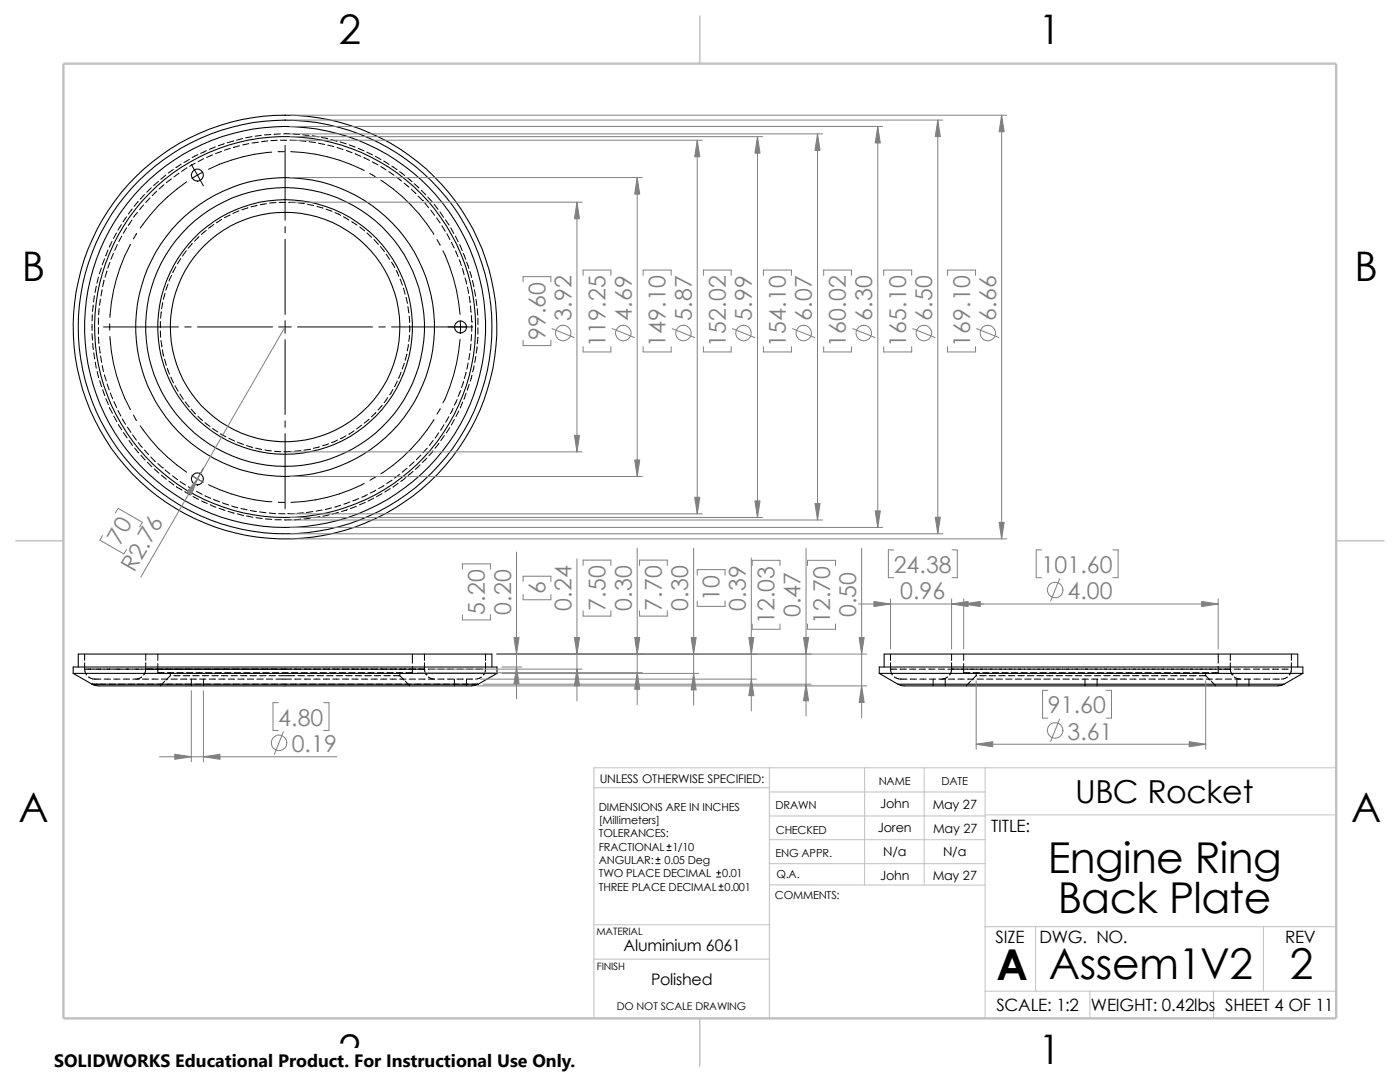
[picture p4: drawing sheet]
<svg xmlns="http://www.w3.org/2000/svg" width="279mm" height="216mm" viewBox="0 0 279 216" stroke-linecap="round" stroke-linejoin="round" font-family="sans-serif">
<g fill="none" stroke="#c0c0c0" stroke-width=".2">
<path d="M118.5 157.2h35M153.5 158h43.1M153.5 153.2v50M172.6 153.2v23.4M184.4 153.2v23.4M196.6 153.2v50M266.7 153.2h-148.2v50M153.5 172.3h43.1M153.5 176.6h43.1M153.5 162.8h43.1M153.5 167.6h43.1M196.6 162.6h70.1"/>
<path d="M118.5 184.5h35.1M118.5 191.4h35M196.6 184.9h70.1M196.6 197.8h70.1M206.7 184.9v12.9M217.5 197.8v5.4M242.2 197.8v5.4M252.1 184.9v12.9"/>
</g>
<path d="M139.7 3.2v9.5M3.1 107.9h9.6M266.7 107.9h9.5M139.7 203.2v9.5" fill="none" stroke="#c0c0c0" stroke-width=".21"/>
<path d="M12.7 12.7h254v190.5h-254z" fill="none" stroke="#c0c0c0" stroke-width=".47"/>
<g fill="none" stroke="#000" stroke-width=".2">
<path d="M28.8 38.8l-.8 1M29.9 39.5l-.8 .9M30.2 37.5l-.9 .9M31.3 38.1l-.9 .9M31.6 36.2l-1 .8M32.7 36.9l-1 .8M33.1 35l-1 .8M34.2 35.7l-1 .7M34.6 33.8l-1 .7M35.7 34.5l-1 .8M36.2 32.8l-1.1 .6M37.3 36.3a34.8 34.8 0 0 0-9.3 9.2"/>
<path d="M37.3 33.5l-1.1 .7M37.8 31.8l-1.1 .6M38.2 32.8l1.2 2.1M38.9 32.6l-1.1 .6M39.4 34.9l-1.1 .7M39.4 34.9l1.2 2.2M39.5 30.9l-1.1 .6M40.5 34.3l-1.1 .6M40.6 31.7l-1.1 .6M41.2 30.1l-1.2 .5M42.4 30.9l-1.2 .5M43 29.3l-1.2 .5"/>
<path d="M44.2 30.2l-1.2 .4M44.7 28.7l-1.1 .4M46 29.6l-1.2 .4M46.6 28.1l-1.3 .4M47.8 29.1l-1.2 .3M48.4 27.6l-1.2 .4M49.7 28.7l-1.3 .2M50.3 27.3l-1.3 .2M51.6 28.4l-1.3 .1M52.2 27l-1.3 .2M53.4 28.1l-1.2 .2M54.1 26.8l-1.3 .1"/>
<path d="M54.2 30.4a34.8 34.8 0 0 0-12.6 3.4M55.3 28l-1.2 .1M55.5 30.3h1.3M56 26.7l-1.3 .1M56 28h1.2M56.6 26.7h1.3M56.9 29v14.9M57.9 28h1.2M58 30.3a34.4 34.4 0 0 1 14.7 3.7M58.5 26.8h1.3M59.8 28.1l1.2 .1M60.4 26.9l1.3 .1"/>
<path d="M61.7 28.3l1.2 .1M62.3 27.1l1.2 .2M63.5 28.6l1.3 .2M64.2 27.4l1.2 .3M65.4 29l1.2 .3M66 27.9l1.3 .3M67.3 29.4l1.2 .4M67.9 28.3l1.2 .4M69.1 30l1.2 .5M69.7 28.9l1.2 .4M70.9 30.7l1.1 .5M71.5 29.6l1.1 .5"/>
<path d="M72.6 31.5l1.1 .5M73.2 30.4l1.1 .5M73.8 34.6l1.1 .7M74.3 32.3l1.1 .6M74.9 31.2l1.1 .6M76 33.2l1 .7M76 35.9a35 35 0 0 1 10.6 10.8M76.6 32.1l1 .7M77.6 34.2l1 .8M78.2 33.1l1 .8M79.1 35.3l1 .8M79.8 34.2l1 .8"/>
<path d="M80.6 36.5l1 .8M81.2 35.4l1 .8M82.1 37.8l.9 .9M82.7 36.7l.9 .8M83.4 39.1l.9 .9M84.1 38l.9 .9M85.4 39.3l.8 1M18.8 59l-.1 1.2M19.2 57.1l-.2 1.3M19.6 55.3l-.3 1.2M20 59.7l-.1 1.2M20.2 53.5l-.4 1.2"/>
<path d="M20.4 57.8l-.2 1.3M20.7 55.9l-.2 1.3M20.9 51.6l-.5 1.2M21.3 54.1l-.3 1.2M21.5 49.9l-.4 1.2M21.9 52.3l-.4 1.2M22.4 48.2l-.6 1.1M22.6 50.5l-.5 1.2M23.2 46.5l-.6 1.1M23.4 48.8l-.5 1.2M24.2 44.8l-.7 1.1M24.3 47.1l-.6 1.1"/>
<path d="M25.3 43.3l-.7 1M25.3 45.5l-.7 1.1M26 48.8a35.8 35.8 0 0 0-4.1 14.5M26.3 43.9l-.7 1.1M26.4 41.7l-.8 1M27.3 46.6l-.7 1.1M27.4 42.4l-.7 .9M27.6 40.2l-.8 1M28.7 40.9l-.8 1M32.9 58.5l-.3 1.2M33.5 56.7l-.4 1.2M34.2 54.9l-.5 1.2"/>
<path d="M35.1 53.2l-.6 1.2M36.1 51.6l-.7 1.1M37.2 50l-.8 1.1M38.4 48.6l-.9 .9M39.7 47.2l-.9 .9M41.1 46l-.9 .8M42.7 44.8l-1.1 .8M44.2 43.8l-1 .6M45.9 42.9l-1.1 .5M47.7 42.1l-1.2 .5M49.4 41.4l-1.1 .5M51.3 41l-1.2 .3"/>
<path d="M53.2 40.6l-1.3 .3M55.1 40.4l-1.3 .1M55.7 40.4h1.3M56.9 45.2v1.3M56.9 47.8v14.9M57.6 40.4h1.3M59.5 40.5l1.2 .1M61.4 40.8l1.2 .2M63.2 41.2l1.3 .3M65.1 41.7l1.2 .5M66.8 42.4l1.2 .6M68.5 43.3l1.1 .6"/>
<path d="M70.2 44.2l1 .7M71.8 45.3l1 .8M73.2 46.5l1 .9M74.6 47.8l.9 .9M75.9 49.2l.8 1M77.1 50.7l.7 1.1M78.1 52.3l.7 1.1M79.1 54l.5 1.1M79.8 55.7l.5 1.2M80.5 57.5l.4 1.2M81 59.3l.3 1.2M84.3 40h.1"/>
<path d="M84.8 40.5l.8 .9M86 42l.7 1M86.7 40.8l.7 1M87.1 43.5l.7 1M87.2 47.8l.6 1.1M87.8 42.3l.7 1M88.2 45l.7 1.1M88.4 50a36.1 36.1 0 0 1 3.4 12.7M88.9 43.9l.7 1M89.2 46.7l.6 1.1M90 45.5l.6 1.1M90.1 48.3l.5 1.2"/>
<path d="M90.9 47.1l.5 1.2M90.9 50.1l.5 1.1M91.7 51.8l.4 1.2M91.7 48.8l.5 1.2M92.3 53.6l.3 1.2M92.5 50.5l.4 1.2M92.8 55.5l.3 1.2M93.1 52.3l.5 1.3M93.3 57.3l.2 1.2M93.6 59.1l.2 1.3M93.8 54.1l.3 1.3M94.3 56l.3 1.2"/>
<path d="M94.7 57.8l.2 1.3M95 59.7l.2 1.3M18.4 64.7v1.3M18.4 66.6l.1 1.3M18.4 62.8v1.3M18.5 68.5l.1 1.3M18.6 60.9l-.1 1.2M18.7 70.4l.2 1.2M19 72.3l.2 1.2M19.4 74.1l.3 1.3M19.6 67.3l.1 1.2M19.6 63.5v1.2"/>
<path d="M19.6 65.4v1.2M19.8 61.6l-.1 1.2M19.8 69.2l.2 1.2M19.9 75.9l.4 1.3M20.1 71l.2 1.3M20.4 72.9l.3 1.3M20.5 77.8l.4 1.2M20.7 65.2h14.9M20.8 74.8l.4 1.2M21.1 79.5l.5 1.2M21.4 76.6l.4 1.2M21.9 64.6v1.3"/>
<path d="M21.9 67.1a35.3 35.3 0 0 0 4.1 14.6M22 78.4l.5 1.2M32 64.1v1.3M32 66v1.3M32.1 67.9l.2 1.3M32.2 62.2l-.2 1.3M32.4 69.8l.3 1.3M32.5 60.4l-.2 1.2M32.9 71.7l.3 1.2M33.4 73.5l.4 1.2M34.1 75.3l.5 1.1M34.9 77l.7 1.1"/>
<path d="M35.9 78.6l.7 1.1M36.9 65.2h1.2M39.4 65.2h15M55.6 65.2h2.5M56.9 64v2.5M56.9 67.8v14.9M59.4 65.2h14.9M75.6 65.2h1.3M77.4 79.3l-.7 1M78.1 65.2h16.3M78.4 77.7l-.6 1.1M79.3 76l-.6 1.2"/>
<path d="M80.1 74.3l-.6 1.1M80.7 72.5l-.4 1.2M81.2 70.7l-.3 1.2M81.4 61.2l.2 1.2M81.5 68.7l-.2 1.3M81.7 63.1v1.2M81.7 66.9l-.1 1.2M81.7 65v1.3M91.2 79.7l-.5 1.2M91.8 67.7a34.8 34.8 0 0 1-3.4 12.7M91.9 64v2.5M91.9 77.9l-.5 1.2"/>
<path d="M92.5 76.1l-.4 1.2M93 78.4l-.4 1.3M93 74.3l-.3 1.2M93.4 72.4l-.2 1.3M93.6 76.7l-.3 1.2M93.8 70.5l-.2 1.3M93.9 61l.1 1.3M94 68.7l-.1 1.2M94.1 62.9v1.3M94.1 66.8l-.1 1.2M94.1 64.2h.1M94.1 64.9v1.2"/>
<path d="M94.2 74.8l-.3 1.3M94.6 73l-.3 1.2M95 71.1l-.3 1.2M95.2 69.2l-.2 1.3M95.2 61.6l.1 1.3M95.4 67.3l-.2 1.3M95.4 63.5v1.3M95.4 65.4v1.3M21.8 81.3l.6 1.2M22.7 83l.6 1.2M22.7 80.2l.6 1.1M23.5 81.9l.6 1.1"/>
<path d="M23.6 84.7l.7 1.1M24.4 83.6l.7 1.1M24.6 86.3l.8 1.1M25.4 85.2l.7 1.1M25.7 87.9l.8 1M26.5 86.8l.7 1M26.6 82.8l.7 1.1M26.9 89.4l.8 1M27.6 88.3l.8 1M28 85a34.1 34.1 0 0 0 9.3 9.2M28.1 90.8l.9 1M28.8 89.8l.9 .9"/>
<path d="M29.4 92.2l.9 .9M30.1 91.2l.9 .9M30.8 93.6l.9 .8M31.5 92.5l.9 .8M32.2 94.8l1 .8M32.4 93.3h.1M32.9 93.8l1 .8M33.7 96l1 .8M34.4 95l1 .7M35.2 97.1l1.1 .7M35.9 96.1l1.1 .7M36.9 98.1l1.1 .7"/>
<path d="M37 80.2l.8 1M37.5 97.1l1.2 .6M38.2 81.7l.8 .9M38.3 94.9l1.1 .6M38.5 99.1l1.1 .6M39.2 98l1.1 .6M39.4 95.5l1.1 .7M39.4 95.5l-1.2 2.2M39.5 83.1l.9 .8M40.2 99.9l1.2 .6M40.6 93.4l-1.2 2.1M40.9 98.9l1.2 .5"/>
<path d="M40.9 84.3l1 .8M41.6 96.7a33.4 33.4 0 0 0 12.7 3.4M42.4 85.5l1.1 .7M42.6 99.7l1.2 .4M44 86.6l1.1 .6M45.7 87.5l1.1 .5M47.4 88.3l1.2 .4M49.2 88.9l1.2 .4M51 89.4l1.2 .3M52.9 89.8l1.2 .2M54.8 90l1.2 .1M56.9 84v1.3"/>
<path d="M56.9 86.5v15M58.1 90.1h-1.4M60 89.9l-1.2 .1M61.9 89.6l-1.2 .2M63.8 89.2l-1.3 .3M65.6 88.6l-1.2 .3M67.4 87.8l-1.2 .5M69 87l-1.1 .5M70.7 86l-1.1 .7M71.6 99.5l-1.2 .4M72.2 84.8l-1 .8M72.7 96.4a33.7 33.7 0 0 1-14.6 3.8"/>
<path d="M73.3 98.7l-1.1 .5M73.7 83.7l-1 .8M74.6 99.4l-1.2 .6M74.9 95.2l-1.1 .6M75 97.8l-1.1 .6M75 82.3l-.9 .9M76.2 98.5l-1.1 .6M76.3 80.9l-.9 .9M76.6 96.9l-1 .6M77.9 97.5l-1.1 .7M78.2 95.8l-1 .7M79.5 96.4l-1.1 .8"/>
<path d="M79.8 94.7l-1.1 .7M81 95.3l-1 .8M81.2 93.4l-.9 .8M82.4 94.1l-1 .8M82.6 92.2l-.9 .8M83.8 92.8l-.9 .8M84 90.8l-.9 .9M85.2 91.4l-.9 .9M85.3 89.4l-.9 .9M86.4 90l-.8 .9M86.4 87.9l-.7 1M86.6 83.7a33.8 33.8 0 0 1-10.6 10.8"/>
<path d="M87.5 86.4l-.7 1M87.6 88.5l-.8 1M87.8 81.5l-.6 1.1M88.6 84.8l-.7 1.1M88.7 86.9l-.7 1M89.6 83.1l-.7 1.1M89.7 85.3l-.6 1.1M90.4 81.4l-.5 1.1M90.7 83.7l-.6 1.1M91.6 82l-.6 1.1M92.3 80.2l-.4 1.2M42 100.7l1.1 .5"/>
<path d="M43.7 101.4l1.2 .5M44.4 100.3l1.2 .5M45.5 102l1.2 .4M46.2 101l1.3 .3M47.4 102.5l1.2 .4M48.1 101.5l1.2 .2M49.2 103l1.3 .2M50 101.9l1.2 .2M51.1 103.3l1.2 .2M51.8 102.2l1.3 .1M53 103.5l1.2 .1M53.7 102.4l1.3 .1"/>
<path d="M54.9 103.7h1.2M55.5 100.2h1.3M55.6 102.5h1.3M56.8 103.7h1.3M57.4 102.5h1.3M60 103.6l-1.2 .1M60.5 102.3l-1.2 .1M61.9 103.4l-1.2 .1M62.4 102.1l-1.2 .2M63.8 103.1l-1.2 .2M64.3 101.8l-1.2 .2M65.7 102.7l-1.3 .3"/>
<path d="M66.2 101.3l-1.3 .3M67.5 102.2l-1.2 .4M68 100.8l-1.2 .4M69.3 101.7l-1.1 .4M69.8 100.2l-1.2 .4M71.1 101l-1.2 .5M72.9 100.2l-1.2 .6M16.9 133.5h67.9M16.9 133.5l.4 1.2M16.9 130.5v1.3M16.9 132.2v1.3M17.7 135.1l.1 .1a3.4 3.4 0 0 0 2.4 .3"/>
<path d="M18.4 136.5h1.2M19.9 136.5h1.2M20.8 135.5h1.3M21.8 136.5h1.2M22.7 135.5h1.3M23.7 136.5h1.2M24.6 135.5h1.3M25.6 136.5h1.2M26.5 135.5h1.3M27.5 136.5h1.2M28.2 135.1l-.3 .2-.8 .2M28.4 135.5h1.3"/>
<path d="M29.1 132.2a3.4 3.4 0 0 1-.4 2.4v.1M29.1 130.5v1.3M29.4 136.5h1.2M30.3 135.5h1.3M31.3 136.5h1.3M31.5 132.4v1.8h1.3M31.5 130.5v1.3M32.2 135.5h1.3M32.9 135.9l-.9 1M33.2 136.5h1.3M33.4 134.2h1.3M34 134.8h.1"/>
<path d="M34 134.8l-.9 .9M34 134.2v.6M34.1 135.5h1.3M34.7 134.8h1.2M35.1 136.5h1.3M35.3 134.2h1.3M36 135.5h1.3M36.6 134.8h1.2M37 136.5h1.3M37.2 134.2h1.3M37.9 135.5h1.3M38.2 135.5v1.4"/>
<path d="M38.5 134.8h1.3M38.9 136.5h1.3M39.1 134.2h1.3M39.8 135.5h1.3M40.4 134.8h1.3M40.6 135.5v1.4M40.8 136.5h1.3M41 134.2h1.3M41.7 135.5h1.3M42.3 134.8h1.3M42.7 136.5h1.3M42.9 134.2h1.3"/>
<path d="M43.6 135.5h1.3M44.2 134.8h1.3M44.6 136.5h1.3M44.8 134.2h1.3M45.6 135.5h1.2M46.1 134.8h1.3M46.5 136.5h1.3M46.7 134.2h1.3M47.5 135.5h1.2M48 134.8h1.3M48.4 136.5h1.3M48.6 134.2h1.3"/>
<path d="M49.4 135.5h1.2M49.9 134.8h1.3M50.3 136.5h1.3M50.5 134.2h1.3M51.3 135.5h1.2M51.8 134.8h1.3M52.2 136.5h1.3M52.5 134.2h1.2M53.2 135.5h1.2M53.7 134.8h1.3M54.1 136.5h1.3M54.4 134.2h1.2"/>
<path d="M55.1 135.5h3.1M55.6 134.8h3.2M56 136.5h1.3M56.3 134.2h1.2M58 136.5h1.2M58.2 134.2h1.2M58.8 135.5h1.3M59.5 134.8h1.2M59.9 136.5h1.2M60.1 134.2h1.2M60.7 135.5h1.3M61.4 134.8h1.3"/>
<path d="M61.8 136.5h1.2M62 134.2h1.2M62.6 135.5h1.3M63.3 134.8h1.3M63.7 136.5h1.2M63.9 134.2h1.3M64.5 135.5h1.3M65.2 134.8h1.3M65.6 136.5h1.2M65.8 134.2h1.3M66.4 135.5h1.3M67.1 134.8h1.3"/>
<path d="M67.5 136.5h1.2M67.7 134.2h1.3M68.3 135.5h1.3M69 134.8h1.3M69.4 136.5h1.3M69.6 134.2h1.3M70.2 135.5h1.3M70.9 134.8h1.3M71.3 136.5h1.3M71.5 134.2h1.3M72.1 135.5h1.3M72.8 134.8h1.3"/>
<path d="M73.2 136.5h1.3M73.4 134.2h1.3M74 135.5h1.3M74.7 134.8h1.3M75.1 136.5h1.3M75.3 134.2h1.3M75.9 135.5h1.3M76.6 134.8h1.3M77 136.5h1.3M77.2 134.2h1.3M77.9 135.5h1.2M78.5 134.8h1.3"/>
<path d="M78.9 136.5h1.3M79.1 134.2h1.3M79.8 135.5h1.2M79.8 134.8l.8 .9M79.8 134.2v.6M80.8 136.5h1.3M80.9 135.9l.9 1M81.7 135.5h1.2M82.3 133v1.2h-1.3M82.3 130.5v1.8M82.7 136.5h1.3M83.6 135.5h1.2"/>
<path d="M84.6 136.5h1.3M84.7 132.2a3.4 3.4 0 0 0 .3 2.4M84.7 130.5v1.3M85 134.6h.1M85 134.6l.1 .1M85.5 135.5h1.2M85.5 133.5h1.2M85.5 135.1l1.2 .4M86.5 136.5h1.3M87.4 135.5h1.2M87.4 133.5h1.2M88.4 136.5h1.3"/>
<path d="M89.3 135.5h1.3M89.3 133.5h1.3M90.3 136.5h1.3M90.7 135.5v1.4M91.2 135.5h1.3M91.2 133.5h1.3M92.2 136.5h1.3M93.1 133.5h1.3M94.1 136.5h1.3M94.4 135.5h-1.3v1.4M95 133.5h1.3M96.1 135.1l-.4 .2-.8 .2"/>
<path d="M96.5 134.6h.1M96.5 134.6v.1M96.9 132.2a3.4 3.4 0 0 1-.3 2.4M96.9 130.5v1.3M177.7 133.5l.4 1.2M177.7 130.5v1.3M177.7 132.2v1.3M177.7 133.5h1.3M178.5 135.1l.1 .1a3.7 3.7 0 0 0 2.4 .3M179.6 133.5h1.3M181.5 133.5h1.3M181.7 135.5h1.2"/>
<path d="M183.4 133.5h1.3M183.6 135.5h1.2M185.3 133.5h1.3M185.5 135.5h1.2M186.2 135.5v1.4M187.2 133.5h1.3M187.4 135.5h1.2v1.4M189.1 135.1l-1.2 .4M189.1 133.5h56.6M189.3 135.5h1.2M189.9 132.2a3.4 3.4 0 0 1-.3 2.4l-.1 .1M189.9 130.5v1.3"/>
<path d="M191.2 135.5h1.2M192.3 132.4v1.8h1.3M192.3 130.5v1.3M193.1 135.5h1.3M193.7 135.9l-.9 1M194.2 134.2h1.3M194.8 134.8h.1M194.8 134.8l-.9 .9M194.8 134.2v.6M195 135.5h1.3M195.5 134.8h1.3M196.1 134.2h1.3"/>
<path d="M196.9 135.5h1.3M197.4 134.8h1.3M198 134.2h1.3M198.8 135.5h1.3M199.3 134.8h1.3M199.9 134.2h1.3M200.7 135.5h1.3M201.3 134.8h1.2M201.8 134.2h1.3M202.6 135.5h1.3M203.2 134.8h1.2M203.8 134.2h1.2"/>
<path d="M204.5 135.5h1.3M205.1 134.8h1.2M205.7 134.2h1.2M206.4 135.5h1.3M207 134.8h1.2M207.6 134.2h1.2M208.3 135.5h1.3M208.9 134.8h1.2M209.5 134.2h1.2M210.2 135.5h1.3M210.8 134.8h1.2M211.4 134.2h1.2"/>
<path d="M212.1 135.5h1.3M212.7 134.8h1.3M213.3 134.2h1.2M214 135.5h1.3M214.6 134.8h1.3M215.2 134.2h1.3M215.9 135.5h1.3M216.5 134.8h1.3M216.5 135.5v1.4M217.1 134.2h1.3M217.8 135.5h1.3M218.4 134.8h1.3"/>
<path d="M218.9 135.5v1.4M219 134.2h1.3M219.8 135.5h1.2M220.3 134.8h1.3M220.9 134.2h1.3M221.7 135.5h1.2M222.2 134.8h1.3M222.8 134.2h1.3M223.6 135.5h1.2M224.1 134.8h1.3M224.7 134.2h1.3M225.5 135.5h1.2"/>
<path d="M226 134.8h1.3M226.6 134.2h1.3M227.4 135.5h1.2M227.9 134.8h1.3M228.5 134.2h1.3M229.3 135.5h1.2M229.8 134.8h1.3M230.4 134.2h1.3M231.2 135.5h1.3M231.7 134.8h1.3M232.3 134.2h1.3M233.1 135.5h1.3"/>
<path d="M233.6 134.8h1.3M234.2 134.2h1.3M235 135.5h1.3M235.5 134.8h1.3M236.1 134.2h1.3M236.9 135.5h1.3M237.4 134.8h1.3M238 134.2h1.3M238.8 135.5h1.3M239.4 134.8h1.2M239.9 134.2h1.3M240.6 134.8l.9 .9"/>
<path d="M240.6 134.2v.6M240.7 135.5h1.3M241.7 135.9l1 1M242.6 135.5h1.3M243.1 133v1.2h-1.2M243.1 130.5v1.8M244.5 135.5h1.3M245.5 132.2a3.4 3.4 0 0 0 .4 2.4v.1M245.5 130.5v1.3M245.9 134.7h.1M246.3 133.5h1.3M246.3 135.1l1.3 .4"/>
<path d="M246.4 135.5h1.3M246.8 135.5v1.4M248.2 133.5h1.3M248.3 135.5h1.3M249.3 135.5v1.4M250.1 133.5h1.3M250.2 135.5h1.3M252 133.5h1.3M252.1 135.5h1.3M253.9 133.5h1.3M254 135.5h1.3M255.8 133.5h1.3"/>
<path d="M256.9 135.1l-1.2 .4M257.7 132.2a3.4 3.4 0 0 1-.3 2.4l-.1 .1M257.7 130.5v1.3M130.9 172.3h.8M130.9 171.5h.8M131.3 171.1v.8M133.1 169.7h.8M133.1 168.9h.8M133.5 168.4v.9M143 175h.8M143 174.2h.8M143.4 173.7v.9"/>
<path d="M143.5 177.6h.8M143.5 176.8h.8M143.9 176.4v.8"/>
</g>
<g fill="none" stroke="#000" stroke-width=".21">
<path d="M14.6 134.4v-1.3h84.6v1.3M14.6 134.4l3.8 2.1M14.6 134.4h84.6M15.6 133.1v-2.6h82.6v2.6M18.4 136.5l1.2 .3M18.4 136.5h77M95.4 136.5l-.6 .3-.7 .1h-74.5M99.2 134.4l-3.8 2.1M175.5 134.4v-1.3h84.5v1.3M175.5 134.4l3.7 2.1M175.5 134.4h84.5M176.4 133.1v-2.6h82.6v2.6"/>
<path d="M179.2 136.5l1.3 .4h74.5l1.2-.4M179.2 136.5h77M260 134.4l-3.8 2.1"/>
<circle cx="39.4" cy="35" r="1.19"/>
<circle cx="56.9" cy="65.2" r="27.8"/>
<circle cx="56.9" cy="65.3" r="38"/>
<circle cx="56.9" cy="65.2" r="25.4"/>
<circle cx="56.9" cy="65.3" r="29.8"/>
<circle cx="56.9" cy="65.2" r="41.3"/>
<circle cx="56.9" cy="65.3" r="42.3"/>
<circle cx="56.9" cy="65.2" r="40"/>
<circle cx="56.9" cy="65.3" r="22.9"/>
<circle cx="91.9" cy="65.3" r="1.2"/>
<circle cx="39.4" cy="95.6" r="1.19"/>
</g>
<g fill="none" stroke="#808080" stroke-width=".2">
<path d="M57.9 23h143M57.9 24h130.3M57.9 25.2h118.2M57.9 26.7h106.3M57.9 27.3h94.3M57.9 28h82.3M57.9 35.4h70.3M127.2 35.4v59.7M139.1 28v74.5M151.2 27.3v76M163.2 26.7v77.1M175.2 25.2v80"/>
<path d="M187.2 24v82.5M199.9 23v84.5M57.9 40.3h58.3M104.4 56.3v-1.1h5.5v1.1M115.1 40.3v49.9M116.4 54.9v-1h5.5v1M128.4 54.9v-1h5.5v1M140.4 54.9v-1h5.5v1M152.4 54.9v-1h5.5v1M164.4 54.9v-1h5.5v1M176.4 54.9v-1h5.5v1M189.1 54.9v-1h5.6v1"/>
<path d="M56.9 65.2l-28.8 49.9M104.4 67.9v1.1h5.5v-1.1M110.2 65.6l4.4 1.8M116.4 69.2v1h5.5v-1M122.2 65.6l4.4 1.8M128.4 69.2v1h5.5v-1M134.2 65.6l4.4 1.8M140.4 69.2v1h5.5v-1M146.2 65.6l4.4 1.8M152.4 69.2v1h5.5v-1M158.2 65.6l4.4 1.8M164.4 69.2v1h5.5v-1"/>
<path d="M170.2 65.6l4.4 1.8M176.4 69.2v1h5.5v-1M182.2 65.6l4.4 1.8M189.1 69.2v1h5.6v-1M194.9 65.6l4.4 1.8M38.5 95l2.2 1.3M57.9 90.2h58.3M57.9 95.1h70.3M20.4 106.8l-.5 1 4.8 2.7 .6-.9M23 102.4l.6-1 4.8 2.8-.5 1M57.9 107.5h143M57.9 106.5h130.3"/>
<path d="M57.9 105.2h118.2M57.9 103.8h106.3M57.9 103.3h94.3M57.9 102.5h82.3M92.3 113.6v-1.1h5.6v1.1M103.1 110.2v29.2M104.4 116v-1h5.5v1M104.4 118.6v1.1h5.5v-1.1M115.1 111.5v28.4M116.4 112.8v-1h5.5v1M127.2 109.4v31.2M127.6 112.8v-1h5.6v1"/>
<path d="M138.4 109.4v31.3M139.1 114.8v-1.1h5.6v1.1M139.1 119.9v1.1h5.6v-1.1M149.9 111.3v30.6M150.1 112.9v-1.1h5.6v1.1M160.9 109.4v33.5M161.2 112.9v-1.1h5.6v1.1M172 109.4v33.8M177.7 119.5v10M178.4 109.7h-1.1v5.6h1.1M189.9 119.5v10M190 109.7h1.1v5.6h-1.1"/>
<path d="M192.3 119.5v10M207.9 109.7h-1.1v5.6h1.1M211.5 115.5l-1.8 4.4M222.1 109.7h1v5.6h-1M243.1 119.5v10M38.2 137.8v14.2M40.6 137.8v14.2M83.3 134.2h44.9M85.7 133.5h30.5M92.3 122.6v1.1h5.6v-1.1M95.2 136.9h77.8M95.9 135.5h55.1"/>
<path d="M96.4 136.5h65.5M99.2 130.5h73.8M100.2 133.1h3.9M100.2 134.4h39.2M116.4 121.9v1h5.5v-1M127.6 121.9v1h5.6v-1M150.1 124.5v1.1h5.6v-1.1M161.2 124.5v1.1h5.6v-1.1M171.4 120.5h71.7M194.8 135.8v13.7M209.1 137.8h-1v5.5h1M220.8 137.8h1v5.5h-1"/>
<path d="M240.6 135.8v13.7M31.8 151h35.4M55.5 140.2h-1v5.6h1M56.6 146l-1.8 4.5M64.6 140.2h1.1v5.6h-1.1M194.8 148.5h45.8M211.5 143.5l-1.8 4.5"/>
<circle cx="112.4" cy="66.5" r="1.56"/>
<circle cx="124.4" cy="66.4" r="1.55"/>
<circle cx="136.4" cy="66.5" r="1.56"/>
<circle cx="148.4" cy="66.5" r="1.56"/>
<circle cx="160.4" cy="66.5" r="1.56"/>
<circle cx="172.4" cy="66.5" r="1.56"/>
<circle cx="184.4" cy="66.4" r="1.55"/>
<circle cx="197.1" cy="66.5" r="1.56"/>
<circle cx="210.6" cy="117.7" r="1.56"/>
<circle cx="55.7" cy="148.2" r="1.55"/>
<circle cx="210.6" cy="145.8" r="1.56"/>
</g>
<g fill="#808080" stroke="#808080" stroke-width=".2">
<path d="M103.1 133.1l.5 3.3h-1z"/>
<path d="M102.6 127.2h1l-.5 3.3z"/>
<path d="M171.4 127.2h1.1l-.5 3.3z"/>
<path d="M172 136.9l.5 3.3h-1.1z"/>
<path d="M160.4 127.2h1l-.5 3.3z"/>
<path d="M160.9 136.5l.5 3.3h-1z"/>
<path d="M149.9 135.5l.6 3.3h-1.1z"/>
<path d="M149.4 127.2h1.1l-.6 3.3z"/>
<path d="M137.9 127.2h1l-.5 3.3z"/>
<path d="M138.4 134.4l.5 3.3h-1z"/>
<path d="M126.7 127.2h1l-.5 3.3z"/>
<path d="M127.2 134.2l.5 3.3h-1z"/>
<path d="M114.6 127.2h1.1l-.6 3.3z"/>
<path d="M115.1 133.5l.6 3.3h-1.1z"/>
<path d="M34.9 150.5l3.3 .5-3.3 .5z"/>
<path d="M40.6 151l3.3-.5v1z"/>
<path d="M114.6 86.9h1.1l-.6 3.3z"/>
<path d="M127.2 35.4l.5 3.3h-1z"/>
<path d="M199.4 104.2h1l-.5 3.3z"/>
<path d="M199.9 23l.5 3.3h-1z"/>
<path d="M186.6 103.2h1.1l-.5 3.3z"/>
<path d="M187.2 24l.5 3.3h-1.1z"/>
<path d="M174.7 101.9h1l-.5 3.3z"/>
<path d="M175.2 25.2l.5 3.3h-1z"/>
<path d="M162.6 100.5h1.1l-.5 3.3z"/>
<path d="M163.2 26.7l.5 3.3h-1.1z"/>
<path d="M150.7 99.9h1l-.5 3.4z"/>
<path d="M151.2 27.3l.5 3.3h-1z"/>
<path d="M138.6 99.2h1.1l-.6 3.3z"/>
<path d="M139.1 28l.6 3.3h-1.1z"/>
<path d="M126.7 91.8h1l-.5 3.3z"/>
<path d="M115.1 40.3l.6 3.3h-1.1z"/>
<path d="M39.4 95.5l-1.2 3.2-.9-.5z"/>
<path d="M192.3 120.5l3.3-.5v1z"/>
<path d="M239.8 120l3.3 .5-3.3 .5z"/>
<path d="M189.9 120.5l3.3-.5v1z"/>
<path d="M174.4 120l3.3 .5-3.3 .5z"/>
<path d="M194.8 148.5l3.3-.5v1z"/>
<path d="M237.3 148l3.3 .5-3.3 .5z"/>
</g>
<path d="M10.8 209.2h104.1v6.7h-104.1z" fill="#fff"/>
<g font-size="8.5">
<text x="209.1" y="174.1">Engine Ring</text>
<text x="211.1" y="182.2">Back Plate</text>
<text x="198.8" y="195.5">A</text>
<text x="209.3" y="195.3">Assem1V2</text>
<text x="257.4" y="195.3">2</text>
</g>
<g font-size="8.1">
<text x="67.6" y="8.8">2</text>
<text x="207.3" y="8.8">1</text>
<text x="4.4" y="56.1">B</text>
<text x="270.3" y="56.1">B</text>
<text x="3.7" y="164.1">A</text>
<text x="269.6" y="164.1">A</text>
<text x="67.6" y="212.3">2</text>
<text x="207.3" y="212.3">1</text>
</g>
<text font-size="6.3" x="214.6" y="160.3">UBC Rocket</text>
<g font-size="4.6" fill="#808080">
<text x="114" y="64" transform="rotate(-90 114 64)">3.92</text>
<text x="126.1" y="64" transform="rotate(-90 126.1 64)">4.69</text>
<text x="138.1" y="64" transform="rotate(-90 138.1 64)">5.87</text>
<text x="150.1" y="64" transform="rotate(-90 150.1 64)">5.99</text>
<text x="162.1" y="64" transform="rotate(-90 162.1 64)">6.07</text>
<text x="174.1" y="64" transform="rotate(-90 174.1 64)">6.30</text>
<text x="186.1" y="64" transform="rotate(-90 186.1 64)">6.50</text>
<text x="198.8" y="64" transform="rotate(-90 198.8 64)">6.66</text>
<text x="108.8" y="67.9" transform="rotate(-90 108.8 67.9)">99.60</text>
<text x="120.8" y="69.2" transform="rotate(-90 120.8 69.2)">119.25</text>
<text x="132.8" y="69.2" transform="rotate(-90 132.8 69.2)">149.10</text>
<text x="144.8" y="69.2" transform="rotate(-90 144.8 69.2)">152.02</text>
<text x="156.8" y="69.2" transform="rotate(-90 156.8 69.2)">154.10</text>
<text x="168.8" y="69.2" transform="rotate(-90 168.8 69.2)">160.02</text>
<text x="180.8" y="69.2" transform="rotate(-90 180.8 69.2)">165.10</text>
<text x="193.6" y="69.2" transform="rotate(-90 193.6 69.2)">169.10</text>
<text x="24" y="108.9" transform="rotate(-60 24 108.9)">70</text>
<text x="26.8" y="114.4" transform="rotate(-60 26.8 114.4)">R2.76</text>
<text x="108.8" y="118.6" transform="rotate(-90 108.8 118.6)">6</text>
<text x="143.6" y="119.9" transform="rotate(-90 143.6 119.9)">10</text>
<text x="178.4" y="114.3">24.38</text>
<text x="179.6" y="119.6">0.96</text>
<text x="207.9" y="114.3">101.60</text>
<text x="213.1" y="119.6">4.00</text>
<text x="96.8" y="122.6" transform="rotate(-90 96.8 122.6)">5.20</text>
<text x="102" y="122.6" transform="rotate(-90 102 122.6)">0.20</text>
<text x="114" y="121.9" transform="rotate(-90 114 121.9)">0.24</text>
<text x="120.8" y="121.9" transform="rotate(-90 120.8 121.9)">7.50</text>
<text x="126.1" y="121.9" transform="rotate(-90 126.1 121.9)">0.30</text>
<text x="132.1" y="121.9" transform="rotate(-90 132.1 121.9)">7.70</text>
<text x="137.3" y="121.9" transform="rotate(-90 137.3 121.9)">0.30</text>
<text x="148.8" y="121.9" transform="rotate(-90 148.8 121.9)">0.39</text>
<text x="154.6" y="124.5" transform="rotate(-90 154.6 124.5)">12.03</text>
<text x="159.8" y="123.2" transform="rotate(-90 159.8 123.2)">0.47</text>
<text x="165.7" y="124.5" transform="rotate(-90 165.7 124.5)">12.70</text>
<text x="170.9" y="123.2" transform="rotate(-90 170.9 123.2)">0.50</text>
<text x="209.1" y="142.4">91.60</text>
<text x="55.5" y="144.8">4.80</text>
<text x="213.1" y="147.6">3.61</text>
<text x="58.2" y="150.1">0.19</text>
</g>
<text font-size="3.6" x="10.8" y="213">SOLIDWORKS Educational Product. For Instructional Use Only.</text>
<g font-size="3.4">
<text x="197.8" y="166">TITLE:</text>
<text x="198.7" y="188.1">SIZE</text>
<text x="207.5" y="188.1">DWG. NO.</text>
<text x="256.5" y="188.2">REV</text>
<text x="198.8" y="201.7">SCALE: 1:2</text>
<text x="217.7" y="201.8">WEIGHT: 0.42lbs</text>
<text x="244.5" y="201.7">SHEET 4 OF 11</text>
</g>
<g font-size="3.2">
<text x="124.5" y="189.8">Aluminium 6061</text>
<text x="129.9" y="196.6">Polished</text>
</g>
<g font-size="2.5">
<text x="175.6" y="161.3">John</text>
<text x="186.1" y="161.4">May 27</text>
<text x="175.2" y="166.1">Joren</text>
<text x="186.2" y="166.2">May 27</text>
<text x="176.3" y="170.8">N/a</text>
<text x="188.2" y="170.8">N/a</text>
<text x="175.6" y="175.6">John</text>
<text x="186.1" y="175.6">May 27</text>
</g>
<text font-size="2.4" x="119.7" y="156.2">UNLESS OTHERWISE SPECIFIED:</text>
<g font-size="2.2">
<text x="119.5" y="161.8">DIMENSIONS ARE IN INCHES</text>
<text x="154.8" y="161.5">DRAWN</text>
<text x="175.4" y="156.7">NAME</text>
<text x="187.9" y="156.7">DATE</text>
<text x="119.5" y="164.4">[Millimeters]</text>
<text x="119.5" y="167.1">TOLERANCES:</text>
<text x="154.8" y="166.3">CHECKED</text>
<text x="119.5" y="169.8">FRACTIONAL 1/10</text>
<text x="119.5" y="172.4">ANGULAR:</text>
<text x="132.6" y="172.4">0.05 Deg</text>
<text x="154.8" y="171">ENG APPR.</text>
<text x="119.5" y="175">TWO PLACE DECIMAL</text>
<text x="119.5" y="177.7">THREE PLACE DECIMAL 0.001</text>
<text x="144.1" y="175">0.01</text>
<text x="154.6" y="179.5">COMMENTS:</text>
<text x="154.9" y="175.2">Q.A.</text>
</g>
<text font-size="2.1" x="123.1" y="201.6">DO NOT SCALE DRAWING</text>
<g font-size="2">
<text x="119" y="186.6">MATERIAL</text>
<text x="119.1" y="193.5">FINISH</text>
</g>
</svg>
